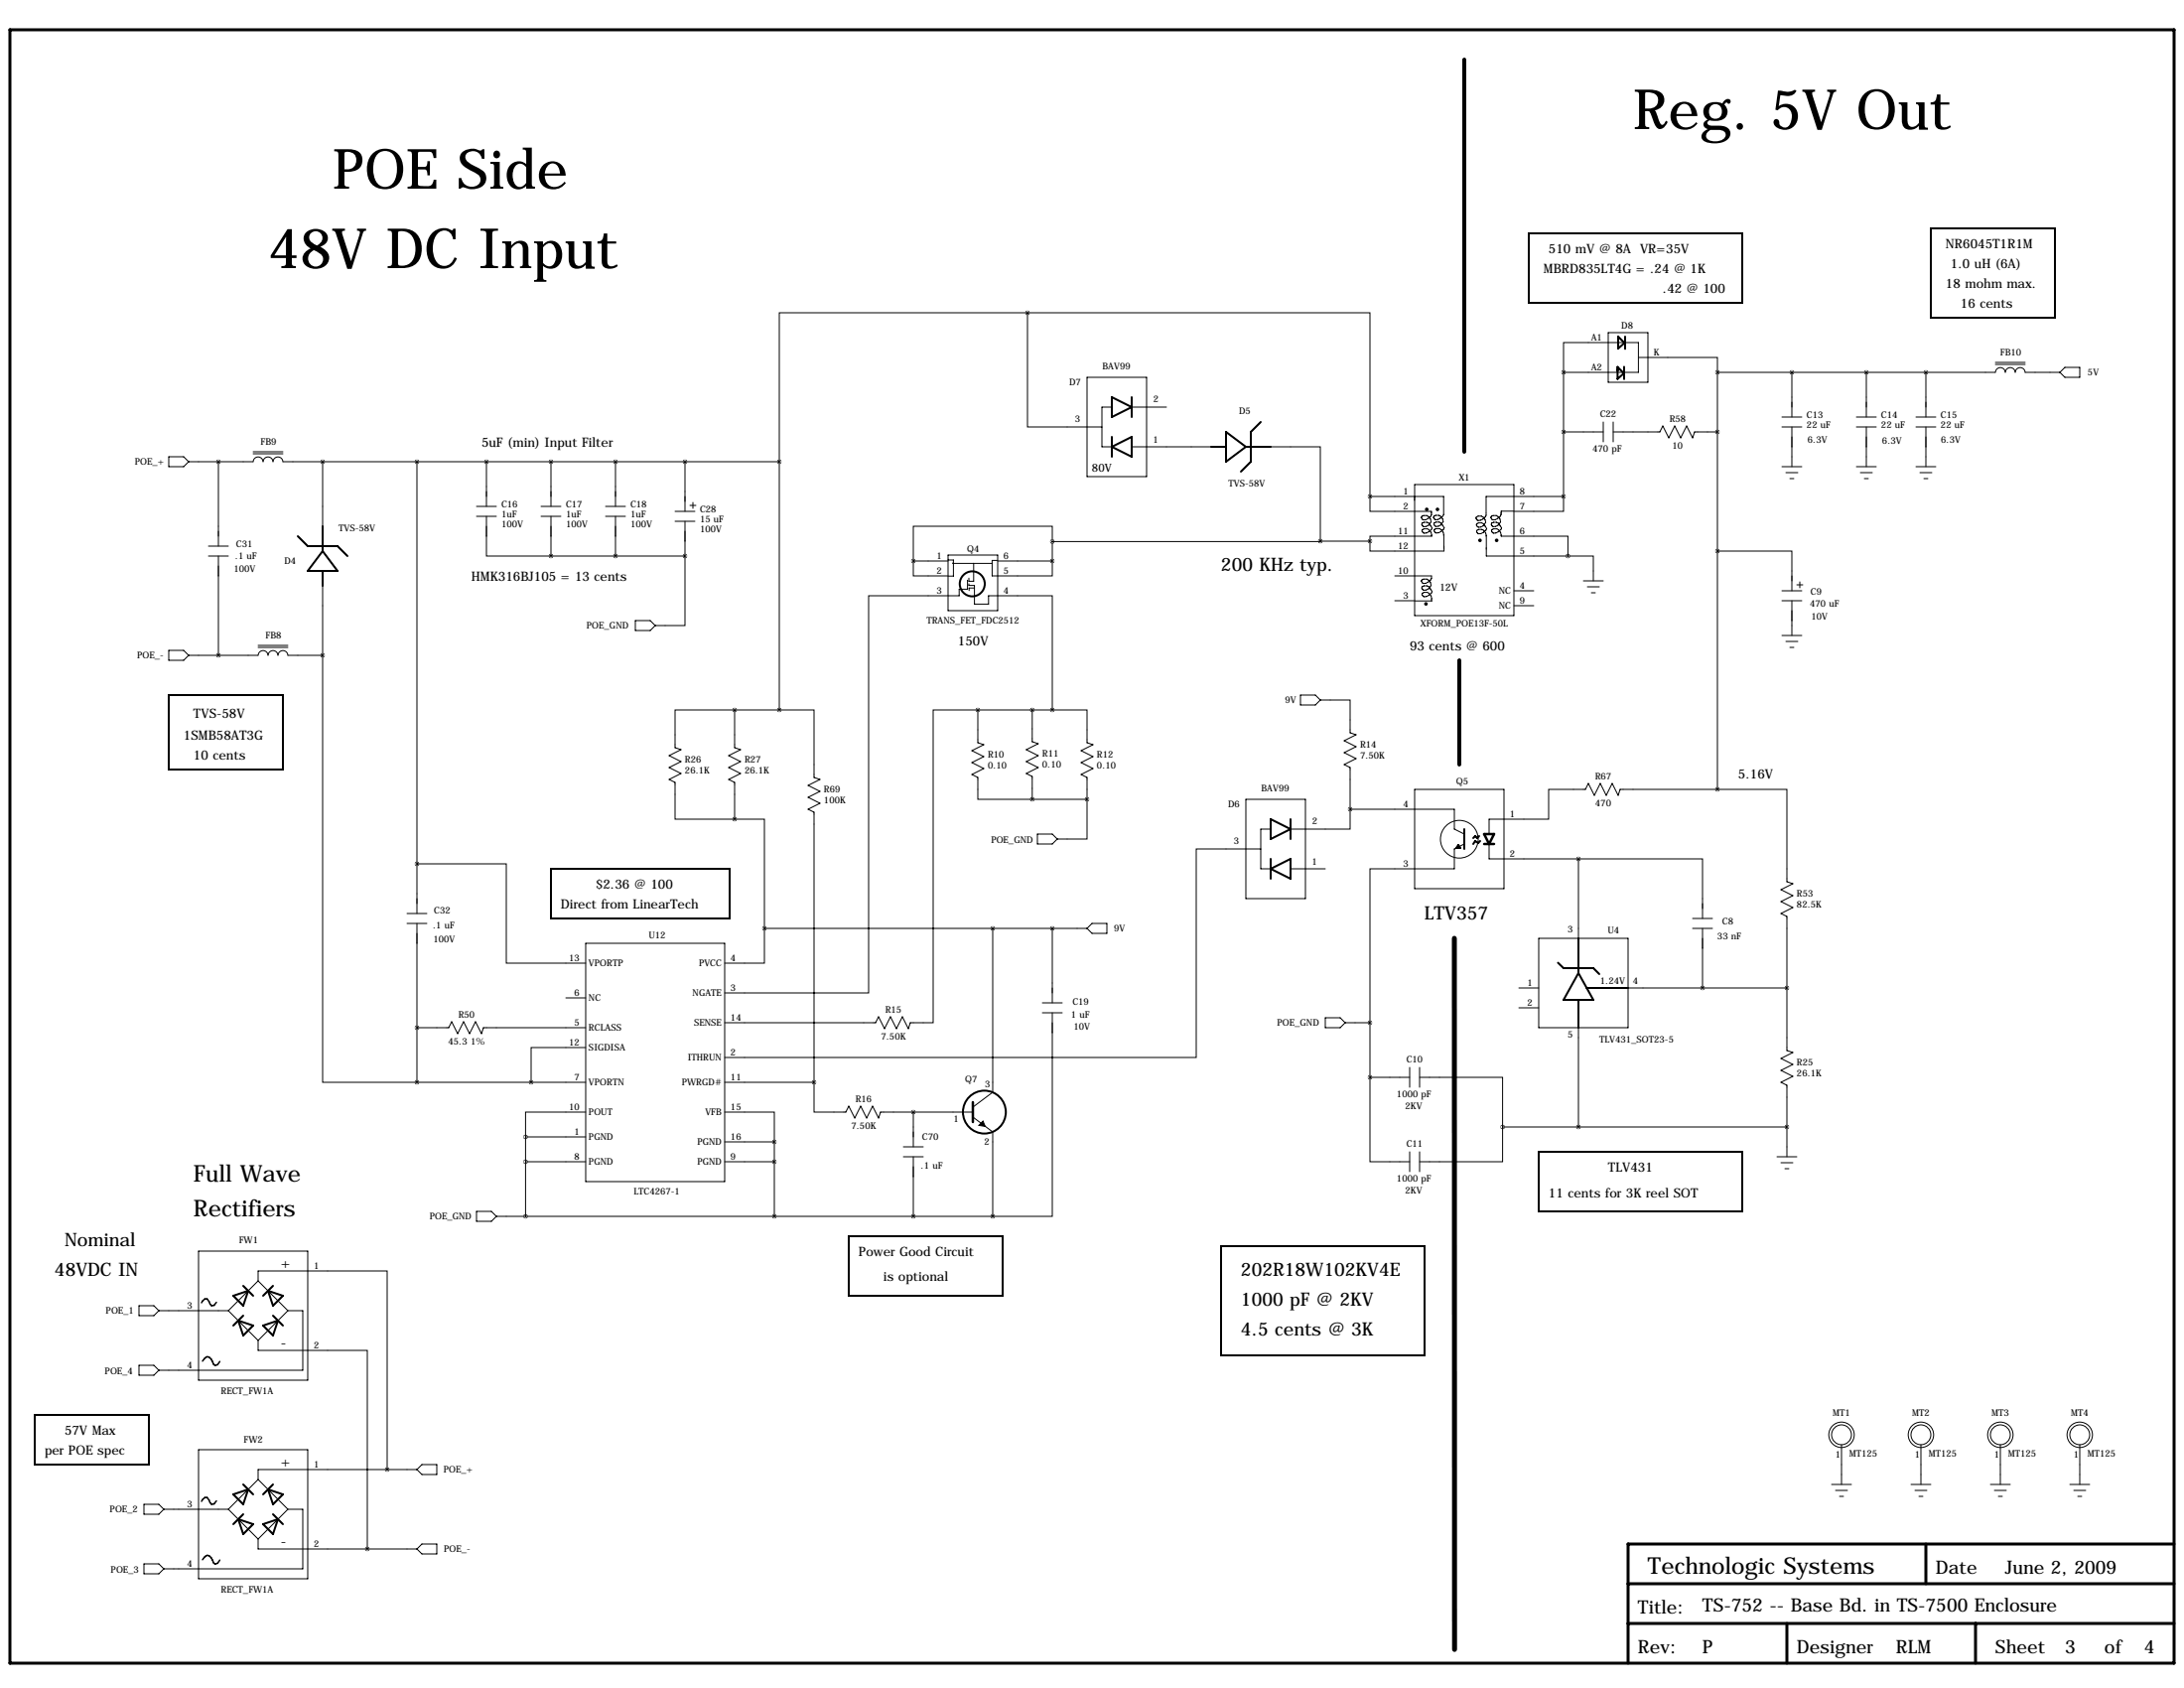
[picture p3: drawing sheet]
<svg xmlns="http://www.w3.org/2000/svg" width="559mm" height="432mm" viewBox="0 0 559 432" stroke-linecap="round" stroke-linejoin="round" font-family="sans-serif">
<path d="M2.5 7.6h553.8v417.8h-553.8zM492.8 395v10.1M556.3 395h-139.7v30.4M416.6 415.3h139.7M416.6 405.1h139.7M457.2 415.3v10.1M505.5 415.3v10.1" fill="none" stroke="#000" stroke-width=".76"/>
<path d="M372.1 240l.1 181.9" fill="none" stroke="#000" stroke-width="1.3"/>
<path d="M374.6 15.2v100.4M373.4 168.9v26.7" fill="none" stroke="#000" stroke-width="1"/>
<g fill="none" stroke="#000" stroke-width=".51">
<path d="M391.2 59.7h54.6v17.8h-54.6zM494 58.4h31.8v22.9h-31.8zM413.9 93.9l1.6 1.6-1.6 1.4zM414 86.1l1.6 1.6-1.6 1.5zM415.5 93.8v3.2M415.8 86.1v3.2M284.5 101.6l5.1 2.5-5.1 2.6zM284.5 111.8v5M284.5 114.3l5.1-2.5v5zM289.6 101.6v5.1M309.9 114.3h3.8M313.7 110.5l5.1 3.8-5.1 3.8z"/>
<path d="M318.8 114.3h6.3M322.6 107.9l-2.6 2.6v7.6l-2.5 2.5M76.2 137.2l2.5 2.5h7.7l2.5 2.5M82.5 134.6v6.4M82.5 146v3.9M82.5 141l3.9 5h-7.7zM43.2 177.8h29.2v19h-29.2zM325.1 209.5l5.1 2.6-5.1 2.5zM325.1 219.7v5.1M330.2 209.5v5.1M373.1 216.2l.5 .7h-1zM374.6 212.1v5.1"/>
<path d="M378.5 213.9l-.5 .5-.6-.5-.5 .5M378.7 215.1l-.5 .5-.8-.5-.5 .8M141 222.2h45.7v12.7h-45.7zM325.1 222.2l5.1-2.5v5.1zM398.6 246.3l1.4 1.3h7.7l1.5 1.6M403.9 240v8.9M403.9 248.9l-3.9 6.9h3.9v7.1M403.9 248.9l3.8 6.9h-3.6M405.9 252.7h10.7M393.7 294.6h52.1v15.3h-52.1zM217.2 316.2h39.3v15.3h-39.3zM312.4 318.8h52.1v27.9h-52.1z"/>
<path d="M59.7 331.5l3.8-1.3-1.3 3.8zM61 337.8l3.8 1.3-2.6 2.5zM62.2 336.5l-2.5 2.6M62.2 328.9l2.6 2.6M67.3 339.1l3.8-1.3-1.3 3.8zM68.6 330.2l3.8 1.3-2.6 2.5zM69.8 328.9l-2.5 2.6M69.8 336.5l2.6 2.6M8.9 361.9h29.2v12.7h-29.2zM62.2 379.7l2.6 2.6M69.8 379.7l-2.5 2.6M59.7 382.3l3.8-1.3-1.3 3.8z"/>
<path d="M61 388.6l3.8 1.3-2.6 2.5zM62.2 387.3l-2.5 2.6M67.3 389.9l3.8-1.3-1.3 3.8zM68.6 381l3.8 1.3-2.6 2.5zM69.8 387.3l2.6 2.6"/>
<circle cx="365" cy="130.3" r=".2"/>
<circle cx="367.8" cy="130.3" r=".2"/>
<circle cx="378.7" cy="138.2" r=".2"/>
<circle cx="382.9" cy="138.2" r=".2"/>
<circle cx="248.8" cy="149.4" r="3.2"/>
<circle cx="364.8" cy="154.5" r=".2"/>
<circle cx="251.9" cy="284.5" r="5.5"/>
</g>
<g fill="none" stroke="#000" stroke-width=".25">
<path d="M262.9 80h-63.5v38.1M262.9 80v29.2h19M262.9 80h87.6v47M278.1 96.5h15.3v25.4h-15.3zM400 87.6h19.2v7.6h-19.2zM400 95.2v31.8M411.5 85.1h10.1v12.7h-10.1zM419.3 91.4h20.1v3.8M439.4 95.2h71.1a1.27 1.27 0 0 1 1.3-1.2 1.27 1.27 0 0 1 1.3 1.2 1.27 1.27 0 0 1 1.2-1.2 1.27 1.27 0 0 1 1.3 1.2 1.27 1.27 0 0 1 1.3-1.2 1.27 1.27 0 0 1 1.3 1.2h8.8M439.4 95.2v106.7M458.5 95.2v11.5M477.5 95.2v11.5"/>
<path d="M492.8 95.2v11.5M510.5 93.2h7.7M510.5 92.7h7.7M528.3 94h3.8v2.5h-3.8l-1.3-1.3zM43.2 116.8h3.8l1.3 1.3-1.3 1.3h-3.8zM48.3 118.1h16.5a1.27 1.27 0 0 1 1.2-1.2 1.27 1.27 0 0 1 1.3 1.2 1.27 1.27 0 0 1 1.3-1.2 1.27 1.27 0 0 1 1.2 1.2 1.27 1.27 0 0 1 1.3-1.2 1.27 1.27 0 0 1 1.3 1.2h127M55.9 118.1v21.6M64.8 116.1h7.6M64.8 115.6h7.6M82.5 118.1v16.5M106.7 118.1v115.6M124.5 118.1v11.4"/>
<path d="M141 118.1v11.4M157.5 118.1v11.4M175.3 118.1v12.7M199.4 118.1v63.5M284.5 104.1h-2.6v10.2h2.6M289.6 114.3h20.3M289.6 104.1h8.8M325.1 114.3h12.7v24.1M400 110.5h10.2M410.2 107.9v5.1M412.7 110.5h12l.7-1.5 1.6 3 1.5-3 1.5 3 1.5-3 1.6 3 .5-1.5h5.8M412.7 107.9v5.1"/>
<path d="M455.9 106.7h5.1M455.9 109.2h5.1M455.9 119.4h5.1M458.5 109.2v10.2M475 106.7h5.1M475 109.2h5.1M475 119.4h5.1M477.5 109.2v10.2M490.2 106.7h5.1M490.2 109.2h5.1M490.2 119.4h5.1M492.8 109.2v10.2"/>
<path d="M53.3 139.7h5.1M121.9 129.5h5.1M121.9 132.1h5.1M124.5 132.1v10.1h16.5M138.4 129.5h5.1M138.4 132.1h5.1M141 132.1v10.1M154.9 129.5h5.1M154.9 132.1h5.1M157.5 132.1v10.1M172.7 130.8h5.1M172.7 133.3h5.1"/>
<path d="M175.3 133.3v8.9M176.5 129.3h1.6M177.3 128.5v1.5M269.2 138.5v-3.9h-35.5v8.9M269.2 138.5v5M337.8 138.4l-68.6 .1M337.8 138.4h12.7M350.5 127v3.8h15.8M350.5 127h18.9v3.9M361.9 124h25.4v33.5h-25.4zM361.9 127v1M366 134.3l.4 .8a2.1 2.1 0 0 1-2.3 1.2l-.3-.5 .1-.2a1.55 1.55 0 0 1 1.7-.1 1.55 1.55 0 0 1 .7 1.7h-15.8v1.2"/>
<path d="M366.1 133.6l-.6 .8-.6 .3-.8-.1-.3-.4v-.3l.5-.3h.9l.4 .3 .5 .7M366.3 131.1a1.88 1.88 0 0 1-2.3 1.8l-.3-.5 .2-.4a1.52 1.52 0 0 1 1.6 .1 1.52 1.52 0 0 1 .6 1.5M366.3 130.9l-.1 .4M369.1 134.3l.4 .7a2.1 2.1 0 0 1-2.3 1.2l-.3-.4 .2-.4a1.52 1.52 0 0 1 1.6 .1 1.52 1.52 0 0 1 .7 1.5M369.2 133.5l-.6 .8-.6 .3h-.8l-.3-.5 .2-.4 .3-.1h.8l.5 .2 .5 .8M369.4 131a1.88 1.88 0 0 1-2.3 1.8l-.3-.4 .2-.4a1.52 1.52 0 0 1 1.6 .1 1.52 1.52 0 0 1 .6 1.5M369.4 136.7v4.3h-18.9v-2.6M379.9 134.5l.5 .7a2.1 2.1 0 0 1-2.3 1.2l-.3-.4 .2-.4a1.52 1.52 0 0 1 1.6 .1 1.52 1.52 0 0 1 .6 1.5M380.3 136.9v5.3h20.9M383.7 134.3l.5 .8a2.1 2.1 0 0 1-2.3 1.2l-.3-.5 .2-.4a1.52 1.52 0 0 1 1.6 .1 1.52 1.52 0 0 1 .6 1.5M383.9 133.6l-.6 .8-.6 .3-.8-.1-.3-.4v-.3l.5-.3h.8l.5 .3 .5 .7M384 131.1a1.88 1.88 0 0 1-2.2 1.8l-.3-.5 .2-.4a1.52 1.52 0 0 1 1.6 .1 1.52 1.52 0 0 1 .6 1.5"/>
<path d="M384.1 137v.2h17.1v5M387.3 130.8h-3.2v.7M400 127v3.8h-12.7M400 127h-19.8v4.8a2.1 2.1 0 0 1-2.2 1.2l-.4-.4 .3-.4a1.52 1.52 0 0 1 1.6 .1 1.52 1.52 0 0 1 .6 1.5l-.6 .7-.6 .3h-.8l-.4-.5 .1-.2 .5-.3h.8l.5 .2 .5 .8M456.9 120.9h3.1M458 122.4h1M476 120.9h3M477 122.4h1M491.2 120.9h3.1M492.3 122.4h1M53.3 142.2h5.1M55.9 142.2v25.4"/>
<path d="M82.5 149.9v17.7M141 142.2h34.3M162.6 158.8h3.8l1.2 1.2-1.2 1.3h-3.8zM175.3 142.2v17.8h-7.7M233.7 143.5v3.8h8.9M233.7 143.5h8.9M242.6 142h12.7v14.2h-12.7zM242.6 143.1v.2h1.3v4.1h-1.3M243.9 144l9.9 .1M247.6 148.4l-.1 2.3h-2.1v1.7h-23.2v101.6h-36.8M247.9 149.4v.4h1.4v4.7h3.6v-2.1h16.3v29.2M249.1 144.1v4.6h-1.2v-.8"/>
<path d="M249.3 150.4h-1.3v.7M255.2 143.4h-1.4v3.9h15.4v-3.8M255.3 143.5h13.9M356.9 147.3h9.4a1.88 1.88 0 0 1-2.3 1.8l-.3-.4 .2-.4a1.52 1.52 0 0 1 1.6 .1 1.52 1.52 0 0 1 .6 1.5M356.9 153.7h5M366 150.6l.4 .7a2.1 2.1 0 0 1-2.3 1.3l-.3-.5 .2-.4a1.52 1.52 0 0 1 1.6 .1 1.52 1.52 0 0 1 .7 1.5v.4h-4.4M366.1 149.8l-.6 .8-.6 .3h-.8l-.3-.5v-.2l.5-.3h.9l.4 .2 .5 .8M387.3 151.1h5.1M387.3 154.9h5.1M401.2 142.2h6.5v6.4M405.1 148.6h5.1M406.1 150.1h3.1"/>
<path d="M407.2 151.6h1M439.4 141h19.1v10.1M455.9 153.7h5.1M455.9 151.1h5.1M458.5 153.7v8.9M459.7 149.6h1.6M460.5 148.8v1.6M43.2 166.4h3.8l1.3 1.2-1.3 1.3h-3.8zM48.3 167.6h17.7a1.27 1.27 0 0 1 1.3-1.2 1.27 1.27 0 0 1 1.3 1.2 1.27 1.27 0 0 1 1.2-1.2 1.27 1.27 0 0 1 1.3 1.2 1.27 1.27 0 0 1 1.3-1.2 1.27 1.27 0 0 1 1.3 1.2h8.8M66 165.6h7.7M66 165.1h7.7M82.5 167.6v109.3h24.2"/>
<path d="M332.7 177.8h3.8l1.3 1.3-1.3 1.2h-3.8zM337.8 179.1h7.6v8.4l1.6 .5-3.1 1.5 3.1 1.5-3.1 1.5 3.1 1.6-3.1 1.5 1.5 .7v10.7M455.9 162.6h5.1M456.9 164.1h3.1M458 165.6h1M188 181.6h-15.3v9.7l1.5 .5-3 1.5 3 1.5-3 1.5 3 1.6-3 1.5 1.5 .8v9.3h15.3M188 181.6v9.7l1.5 .5-3.1 1.5 3.1 1.5-3.1 1.5 3.1 1.6-3.1 1.5 1.6 .8v9.3M188 181.6h11.4M199.4 181.6h8.9v17.3l1.5 .5-3 1.5 3 1.5-3 1.6 3 1.5-3 1.5 1.5 .8v69.1M250.2 181.6v8.4l1.5 .5-3 1.5 3 1.5-3 1.6 3 1.5-3 1.5 1.5 .8v5.6h13.9M250.2 181.6h-11.4v80h-5.9l-.5 1.5-1.5-3-1.5 3-1.6-3-1.5 3-1.5-3-.8 1.5h-38.6M250.2 181.6h19"/>
<path d="M264.1 181.6v8.1l1.5 .5-3 1.6 3 1.5-3 1.5 3 1.5-3 1.6 1.5 .7v5.9M269.2 181.6h8.9v8.4l1.6 .5-3.1 1.5 3.1 1.5-3.1 1.6 3.1 1.5-3.1 1.5 1.5 .8v5.6M188 209.5h7.6v28M264.1 204.5h14M265.4 213.4h3.8l1.3 1.2-1.3 1.3h-3.8zM278.1 204.5v10.1h-7.6M318.8 204.5h15.2v25.4h-15.2zM322.6 217.2h-16.5v53.3h-120.7M325.1 212.1h-2.5v10.1h2.5M345.4 207v5.1h-15.2M345.4 207h26.7v5.1l2.5 1.3M361.9 201.9h22.9v25.4h-22.9z"/>
<path d="M374.6 215.9l-2.5 1.3v5h-21.6v39.4M381 215.9v3.8h22.9M403.9 219.7h31.7v15.2M403.9 219.7v22.9M439.4 201.9h17.8v23.7l1.5 .5-3 1.5 3 1.5-3 1.5 3 1.6-3 1.5 1.5 .7v34.3l1.5 .5-3 1.6 3 1.5-3 1.5 3 1.5-3 1.6 1.5 .7v18.3M439.4 201.9h-24.9l-.5 1.6-1.5-3.1-1.5 3.1-1.6-3.1-1.5 3.1-1.5-3.1-.8 1.5h-9.4v7.6h-15.2v3.9M104.1 233.7h5.1M104.1 236.2h5.1M106.7 221h22.8v25.4h20.4M106.7 236.2v40.7M195.6 237.5v8.9h-10.2M195.6 237.5h82.5"/>
<path d="M254 237.5v41.9l-5.1 3.8M269.2 237.5v19M279.4 236.2h3.8v2.6h-3.8l-1.3-1.3zM330.2 222.2h8.9M433.1 234.9h5M433.1 237.5h5M435.6 237.5v15.2M144.8 255.3h5.1M149.9 241.3h35.5v61h-35.5zM266.7 256.5h5.1M266.7 259.1h5.1M269.2 259.1v52h-15.2"/>
<path d="M388.6 252.7h5.1M388.6 257.8h5.1M393.7 240h22.9v22.9h-22.9zM415.3 252.7h41.9M106.7 262.9h8.1l.8-1.5 1.5 3 1.5-3 1.5 3 1.6-3 1.5 3 .5-1.5h26.2M106.7 276.9h43.2M149.9 268h-14v8.9M185.4 276.9h22.9M208.3 276.9v7.6h8.1l.8-1.5 1.5 3 1.5-3 1.5 3 1.6-3 1.5 3 .5-1.5h23.6M339.1 260.3h3.8l1.3 1.3-1.3 1.3h-3.8zM344.2 261.6h6.3M350.5 275.6v21.6h10.2"/>
<path d="M350.5 275.6h10.2M350.5 261.6v14M360.7 273v5.1M363.2 275.6h21.3v12.7M363.2 273v5.1M403.9 260.3v28M134.5 290.8h15.4M134.5 297.2h15.4M134.5 290.8v20.3M149.9 284.5h-15.4v6.3M185.4 284.5h12.7v7.6M185.4 297.2h12.7"/>
<path d="M185.4 292.1h12.7M198.1 292.1v19M231.1 293.4h5.1M231.1 295.9h5.1M233.7 284.5v8.9M233.7 295.9v15.2M248.9 285.8l5.1 3.8v21.5M360.7 294.6v5.1M363.2 294.6v5.1M384.5 288.3v8.9h-21.3M384.5 288.3h72.7M454.7 295.9h5"/>
<path d="M455.7 297.4h3M456.7 299h1M121.9 309.9h3.8l1.3 1.2-1.3 1.3h-3.8zM127 311.1h127M35.6 334h3.8l1.2 1.3-1.2 1.2h-3.8zM40.6 335.3h17.8M50.8 320h27.9v33.1h-27.9zM58.4 335.3l7.6 7.6M66 327.7v-2.6h33.1v50.8M66 327.7l7.7 7.6M66 327.7l-7.6 7.6M73.7 335.3h3.8v15.2h-36.9"/>
<path d="M73.7 335.3l-7.7 7.6M35.6 349.2h3.8l1.2 1.3-1.2 1.3h-3.8zM66 342.9v2.5h28v50.8M50.8 370.8h27.9v33.1h-27.9zM66 378.5l7.7 7.6M66 378.5l-7.6 7.6M106.7 375.9h-40.7v2.6M107.9 374.6h3.9v2.6h-3.9l-1.2-1.3zM468.6 379.7h5.1M471.2 369.6v10.1M488.9 379.7h5.1M491.5 369.6v10.1"/>
<path d="M509.3 379.7h5M511.8 369.6v10.1M529.6 379.7h5.1M532.1 369.6v10.1M36.8 384.8h3.8l1.3 1.3-1.3 1.2h-3.8zM41.9 386.1h16.5M58.4 386.1l7.6 7.6M66 393.7v2.5h40.7M73.7 386.1l-7.7 7.6M73.7 386.1h3.8v15.2h-35.6M106.7 396.2l1.2-1.2h3.9v2.5h-3.9zM469.6 381.3h3.1"/>
<path d="M470.7 382.8h1M490 381.3h3M491 382.8h1M510.3 381.3h3M511.3 382.8h1M530.6 381.3h3.1M531.6 382.8h1M36.8 400h3.8l1.3 1.3-1.3 1.3h-3.8z"/>
<circle cx="373.4" cy="214.7" r="4.8"/>
<circle cx="471.2" cy="367" r="3.3"/>
<circle cx="471.2" cy="367" r="2.54"/>
<circle cx="491.5" cy="367" r="3.3"/>
<circle cx="491.5" cy="367" r="2.54"/>
<circle cx="511.8" cy="367" r="3.3"/>
<circle cx="511.8" cy="367" r="2.54"/>
<circle cx="532.1" cy="367" r="3.3"/>
<circle cx="532.1" cy="367" r="2.54"/>
</g>
<path d="M379.7 215.9h2.6M379.7 213.4h2.6l-1.3 2.5zM248.9 281.9v5.1" fill="none" stroke="#000" stroke-width=".63"/>
<path d="M251.5 286.8l.6 1.3-1.7-.2z" fill="#000" stroke="#000" stroke-width=".25"/>
<path d="M55.4 333.1l-.6 .8-.6 .1-1.2-1.7h-.6l-.8 .9M51.8 348.2a1.4 1.4 0 0 1 1.7-1l.5 .4 .7 1.4 .3 .3 .7-.2 .5-.8M51.8 399a1.4 1.4 0 0 1 1.7-1l.5 .4 .7 1.4 .3 .3 .7-.2 .5-.8M55.4 383.9l-.6 .8-.6 .1-1.2-1.7h-.6l-.8 .9" fill="none" stroke="#000" stroke-width=".38"/>
<path d="M140.9 118.1a.05 .05 0 0 0 .1 0 .05 .05 0 0 0-.1 0zM124.4 118.1a.05 .05 0 0 0 .1 0 .05 .05 0 0 0-.1 0zM157.4 142.2a.05 .05 0 0 0 .1 0 .05 .05 0 0 0-.1 0zM140.9 142.2a.05 .05 0 0 0 .1 0 .05 .05 0 0 0-.1 0zM157.4 118.1a.05 .05 0 0 0 .1 0 .05 .05 0 0 0-.1 0zM134.4 290.8a.05 .05 0 0 0 .1 0 .05 .05 0 0 0-.1 0zM134.4 297.2a.05 .05 0 0 0 .1 0 .05 .05 0 0 0-.1 0zM198.1 292.1a.05 .05 0 0 0 .1 0 .05 .05 0 0 0-.1 0zM198.1 297.2a.05 .05 0 0 0 .1 0 .05 .05 0 0 0-.1 0zM269.2 143.5a.05 .05 0 0 0 .1 0 .05 .05 0 0 0-.1 0zM269.2 138.5a.05 .05 0 0 0 .1 0 .05 .05 0 0 0-.1 0zM233.6 143.5a.05 .05 0 0 0 .1 0 .05 .05 0 0 0-.1 0zM269.2 181.6a.05 .05 0 0 0 .1 0 .05 .05 0 0 0-.1 0zM278.1 204.5a.05 .05 0 0 0 .1 0 .05 .05 0 0 0-.1 0zM106.6 118.1a.05 .05 0 0 0 .1 0 .05 .05 0 0 0-.1 0zM82.5 118.1a.05 .05 0 0 0 .1 0 .05 .05 0 0 0-.1 0zM82.5 167.6a.05 .05 0 0 0 .1 0 .05 .05 0 0 0-.1 0zM337.8 138.4a.05 .05 0 0 0 .1 0 .05 .05 0 0 0-.1 0zM350.5 138.4a.05 .05 0 0 0 .1 0 .05 .05 0 0 0-.1 0zM350.5 127a.05 .05 0 0 0 .1 0 .05 .05 0 0 0-.1 0zM400 127a.05 .05 0 0 0 .1 0 .05 .05 0 0 0-.1 0zM439.4 95.2a.05 .05 0 0 0 .1 0 .05 .05 0 0 0-.1 0zM400 110.5a.05 .05 0 0 0 .1 0 .05 .05 0 0 0-.1 0zM400 95.2a.05 .05 0 0 0 .1 0 .05 .05 0 0 0-.1 0zM401.1 142.2a.05 .05 0 0 0 .1 0 .05 .05 0 0 0-.1 0zM403.8 219.7a.05 .05 0 0 0 .1 0 .05 .05 0 0 0-.1 0zM403.8 288.3a.05 .05 0 0 0 .1 0 .05 .05 0 0 0-.1 0zM350.5 261.6a.05 .05 0 0 0 .1 0 .05 .05 0 0 0-.1 0zM350.5 275.6a.05 .05 0 0 0 .1 0 .05 .05 0 0 0-.1 0zM384.4 288.3a.05 .05 0 0 0 .1 0 .05 .05 0 0 0-.1 0zM198.1 311.1a.05 .05 0 0 0 .1 0 .05 .05 0 0 0-.1 0zM134.4 311.1a.05 .05 0 0 0 .1 0 .05 .05 0 0 0-.1 0zM106.6 221a.05 .05 0 0 0 .1 0 .05 .05 0 0 0-.1 0zM106.6 262.9a.05 .05 0 0 0 .1 0 .05 .05 0 0 0-.1 0zM106.6 276.9a.05 .05 0 0 0 .1 0 .05 .05 0 0 0-.1 0zM187.9 181.6a.05 .05 0 0 0 .1 0 .05 .05 0 0 0-.1 0zM195.5 237.5a.05 .05 0 0 0 .1 0 .05 .05 0 0 0-.1 0zM208.2 276.9a.05 .05 0 0 0 .1 0 .05 .05 0 0 0-.1 0zM345.4 207a.05 .05 0 0 0 .1 0 .05 .05 0 0 0-.1 0zM187.9 209.5a.05 .05 0 0 0 .1 0 .05 .05 0 0 0-.1 0zM477.5 95.2a.05 .05 0 0 0 .1 0 .05 .05 0 0 0-.1 0zM458.4 95.2a.05 .05 0 0 0 .1 0 .05 .05 0 0 0-.1 0zM439.4 110.5a.05 .05 0 0 0 .1 0 .05 .05 0 0 0-.1 0zM439.4 201.9a.05 .05 0 0 0 .1 0 .05 .05 0 0 0-.1 0zM269.2 237.5a.05 .05 0 0 0 .1 0 .05 .05 0 0 0-.1 0zM99 375.9a.05 .05 0 0 0 .1 0 .05 .05 0 0 0-.1 0zM93.9 396.2a.05 .05 0 0 0 .1 0 .05 .05 0 0 0-.1 0zM55.8 167.6a.05 .05 0 0 0 .1 0 .05 .05 0 0 0-.1 0zM55.8 118.1a.05 .05 0 0 0 .1 0 .05 .05 0 0 0-.1 0zM492.7 95.2a.05 .05 0 0 0 .1 0 .05 .05 0 0 0-.1 0zM439.4 141a.05 .05 0 0 0 .1 0 .05 .05 0 0 0-.1 0zM175.2 118.1a.05 .05 0 0 0 .1 0 .05 .05 0 0 0-.1 0zM175.2 142.2a.05 .05 0 0 0 .1 0 .05 .05 0 0 0-.1 0zM233.6 284.5a.05 .05 0 0 0 .1 0 .05 .05 0 0 0-.1 0zM233.6 311.1a.05 .05 0 0 0 .1 0 .05 .05 0 0 0-.1 0z" fill="#000" stroke="#000" stroke-width="1"/>
<g font-size="14.2">
<text x="417.8" y="33">Reg. 5V Out</text>
<text x="85.1" y="48.3">POE Side</text>
<text x="68.6" y="68.6">48V DC Input</text>
</g>
<g font-size="5.9">
<text x="49.5" y="302.3">Full Wave</text>
<text x="49.5" y="311.1">Rectifiers</text>
<text x="421.6" y="402.6">Technologic Systems</text>
</g>
<g font-size="4.7">
<text x="312.4" y="146.1">200 KHz typ.</text>
<text x="364.5" y="235.2">LTV357</text>
<text x="16.5" y="318.8">Nominal</text>
<text x="14" y="326.4">48VDC IN</text>
<text x="317.5" y="326.4">202R18W102KV4E</text>
<text x="317.5" y="334">1000 pF @ 2KV</text>
<text x="317.5" y="341.6">4.5 cents @ 3K</text>
<text x="495.3" y="402.6">Date</text>
<text x="513.1" y="402.6">June 2, 2009</text>
<text x="419.1" y="412.7">Title:</text>
<text x="435.6" y="412.2">TS-752 -- Base Bd. in TS-7500 Enclosure</text>
<text x="419.1" y="422.9">Rev:</text>
<text x="435.6" y="422.9">P</text>
<text x="459.7" y="422.9">Designer</text>
<text x="485.1" y="422.9">RLM</text>
<text x="510.5" y="422.9">Sheet</text>
<text x="528.3" y="422.9">3</text>
<text x="538.5" y="422.9">of</text>
<text x="548.6" y="422.9">4</text>
</g>
<g font-size="3.6">
<text x="71.9" y="324.4">+</text>
<text x="71.9" y="344.7">-</text>
<text x="71.9" y="375.2">+</text>
<text x="71.9" y="395.5">-</text>
</g>
<g font-size="3.3">
<text x="396.2" y="64.8">510 mV @ 8A VR=35V</text>
<text x="497.8" y="63.5">NR6045T1R1M</text>
<text x="395" y="69.8">MBRD835LT4G = .24 @ 1K</text>
<text x="499.1" y="68.6">1.0 uH (6A)</text>
<text x="425.4" y="74.9">.42 @ 100</text>
<text x="497.8" y="73.7">18 mohm max.</text>
<text x="501.6" y="78.7">16 cents</text>
<text x="123.2" y="114.3">5uF (min) Input Filter</text>
<text x="120.6" y="148.6">HMK316BJ105 = 13 cents</text>
<text x="245.1" y="165.1">150V</text>
<text x="360.7" y="166.4">93 cents @ 600</text>
<text x="49.5" y="183.6">TVS-58V</text>
<text x="47" y="189.2">1SMB58AT3G</text>
<text x="49.5" y="194.3">10 cents</text>
<text x="444.8" y="199.1">5.16V</text>
<text x="152.4" y="227.3">$2.36 @ 100</text>
<text x="143.5" y="232.4">Direct from LinearTech</text>
<text x="411.5" y="299.7">TLV431</text>
<text x="396.2" y="306.3">11 cents for 3K reel SOT</text>
<text x="219.7" y="321.3">Power Good Circuit</text>
<text x="226.1" y="327.7">is optional</text>
<text x="16.5" y="367">57V Max</text>
<text x="11.4" y="372.1">per POE spec</text>
</g>
<text font-size="2.8" x="279.4" y="120.7">80V</text>
<text font-size="2.6" x="368.3" y="151.1">12V</text>
<g font-size="2.4">
<text x="414.9" y="84">D8</text>
<text x="407.1" y="87.1">A1</text>
<text x="282" y="94.6">BAV99</text>
<text x="407.1" y="94.7">A2</text>
<text x="423.2" y="90.9">K</text>
<text x="511.8" y="91">FB10</text>
<text x="273.6" y="98.6">D7</text>
<text x="534.2" y="96">5V</text>
<text x="295.1" y="102.9">2</text>
<text x="317" y="105.9">D5</text>
<text x="409.4" y="106.7">C22</text>
<text x="427.2" y="108">R58</text>
<text x="462.3" y="106.9">C13</text>
<text x="481.3" y="106.9">C14</text>
<text x="496.6" y="106.9">C15</text>
<text x="66.7" y="113.9">FB9</text>
<text x="275" y="108.1">3</text>
<text x="295" y="113.3">1</text>
<text x="462.3" y="109.4">22 uF</text>
<text x="462.5" y="113.4">6.3V</text>
<text x="481.3" y="109.4">22 uF</text>
<text x="481.6" y="113.4">6.3V</text>
<text x="496.6" y="109.4">22 uF</text>
<text x="496.6" y="113.2">6.3V</text>
<text x="34.5" y="118.9">POE_+</text>
<text x="407.5" y="115.5">470 pF</text>
<text x="427.9" y="114.7">10</text>
<text x="314.3" y="124.3">TVS-58V</text>
<text x="373.2" y="122.9">X1</text>
<text x="128.3" y="129.8">C16</text>
<text x="144.8" y="129.8">C17</text>
<text x="161.3" y="129.8">C18</text>
<text x="179.1" y="131.1">C28</text>
<text x="359.1" y="126.5">1</text>
<text x="359.1" y="130.3">2</text>
<text x="388.9" y="126.5">8</text>
<text x="388.9" y="130.3">7</text>
<text x="86.7" y="135.9">TVS-58V</text>
<text x="128.3" y="132.2">1uF</text>
<text x="128.3" y="134.8">100V</text>
<text x="144.8" y="132.2">1uF</text>
<text x="144.8" y="134.8">100V</text>
<text x="161.3" y="132.2">1uF</text>
<text x="161.3" y="134.8">100V</text>
<text x="179.1" y="133.5">15 uF</text>
<text x="179.1" y="136">100V</text>
<text x="357.7" y="136.7">11</text>
<text x="388.9" y="136.7">6</text>
<text x="60.1" y="143">.1 uF</text>
<text x="60.5" y="140">C31</text>
<text x="239.7" y="143">1</text>
<text x="247.5" y="141.1">Q4</text>
<text x="256.8" y="143">6</text>
<text x="357.7" y="140.5">12</text>
<text x="388.9" y="141.7">5</text>
<text x="59.8" y="146.3">100V</text>
<text x="72.8" y="144.3">D4</text>
<text x="239.7" y="146.8">2</text>
<text x="256.8" y="146.8">5</text>
<text x="357.7" y="146.8">10</text>
<text x="239.7" y="151.9">3</text>
<text x="256.8" y="151.9">4</text>
<text x="359.1" y="153.2">3</text>
<text x="383.5" y="152">NC</text>
<text x="383.5" y="155.8">NC</text>
<text x="388.9" y="150.6">4</text>
<text x="388.9" y="154.4">9</text>
<text x="463.1" y="155.1">470 uF</text>
<text x="463.3" y="152.1">C9</text>
<text x="150.1" y="160.8">POE_GND</text>
<text x="237.1" y="159.5">TRANS_FET_FDC2512</text>
<text x="363.4" y="160.2">XFORM_POE13F-50L</text>
<text x="463.4" y="158.6">10V</text>
<text x="68" y="163.4">FB8</text>
<text x="35.1" y="168.5">POE_-</text>
<text x="328.8" y="179.9">9V</text>
<text x="348" y="191.3">R14</text>
<text x="175.3" y="195.1">R26</text>
<text x="175.3" y="197.7">26.1K</text>
<text x="190.5" y="195.1">R27</text>
<text x="190.5" y="197.7">26.1K</text>
<text x="252.7" y="193.8">R10</text>
<text x="252.7" y="196.5">0.10</text>
<text x="266.6" y="193.5">R11</text>
<text x="266.6" y="196.2">0.10</text>
<text x="280.7" y="193.8">R12</text>
<text x="280.7" y="196.5">0.10</text>
<text x="348" y="193.9">7.50K</text>
<text x="210.8" y="202.7">R69</text>
<text x="322.7" y="202.5">BAV99</text>
<text x="372.6" y="200.7">Q5</text>
<text x="408.1" y="199.4">R67</text>
<text x="210.8" y="205.4">100K</text>
<text x="314.2" y="206.6">D6</text>
<text x="359.1" y="206.5">4</text>
<text x="386.3" y="209">1</text>
<text x="408.2" y="206.1">470</text>
<text x="253.6" y="215.6">POE_GND</text>
<text x="335.7" y="210.9">2</text>
<text x="315.7" y="216">3</text>
<text x="335.6" y="221.2">1</text>
<text x="359.1" y="221.7">3</text>
<text x="386.3" y="219.2">2</text>
<text x="111" y="233.6">C32</text>
<text x="459.7" y="229.4">R53</text>
<text x="459.7" y="232">82.5K</text>
<text x="110.7" y="237.4">.1 uF</text>
<text x="285" y="238.3">9V</text>
<text x="401.1" y="238.6">3</text>
<text x="411.4" y="238.9">U4</text>
<text x="440.7" y="236.5">C8</text>
<text x="110.8" y="241">100V</text>
<text x="145.6" y="245.9">13</text>
<text x="166" y="240">U12</text>
<text x="186.9" y="245.9">4</text>
<text x="439.4" y="240.2">33 nF</text>
<text x="150.6" y="247.2">VPORTP</text>
<text x="178.8" y="247.2">PVCC</text>
<text x="409.4" y="251.7">1.24V</text>
<text x="417.8" y="251.7">4</text>
<text x="147" y="254.8">6</text>
<text x="150.6" y="256.1">NC</text>
<text x="177.2" y="254.8">NGATE</text>
<text x="186.9" y="253.5">3</text>
<text x="274.4" y="257.1">C19</text>
<text x="390.8" y="257.3">2</text>
<text x="390.8" y="252.2">1</text>
<text x="117.3" y="260.3">R50</text>
<text x="147" y="262.4">5</text>
<text x="150.6" y="263.7">RCLASS</text>
<text x="177.6" y="262.5">SENSE</text>
<text x="186.9" y="261.1">14</text>
<text x="226.5" y="259.1">R15</text>
<text x="274" y="260.4">1 uF</text>
<text x="274.7" y="263.5">10V</text>
<text x="326.8" y="262.4">POE_GND</text>
<text x="114.7" y="267.1">45.3 1%</text>
<text x="145.6" y="267.5">12</text>
<text x="150.6" y="268.8">SIGDISA</text>
<text x="225.4" y="265.8">7.50K</text>
<text x="401.1" y="265.5">5</text>
<text x="409.2" y="266.7">TLV431_SOT23-5</text>
<text x="176" y="271.3">ITHRUN</text>
<text x="186.9" y="270">2</text>
<text x="359.8" y="271.8">C10</text>
<text x="459.7" y="272.5">R25</text>
<text x="459.7" y="275.2">26.1K</text>
<text x="147" y="276.4">7</text>
<text x="150.6" y="277.7">VPORTN</text>
<text x="174.5" y="277.7">PWRGD#</text>
<text x="186.9" y="276.4">11</text>
<text x="218.9" y="281.9">R16</text>
<text x="246.9" y="276.9">Q7</text>
<text x="252" y="278.2">3</text>
<text x="357.4" y="280.7">1000 pF</text>
<text x="145.6" y="284">10</text>
<text x="150.6" y="285.3">POUT</text>
<text x="180.4" y="285.3">VFB</text>
<text x="186.9" y="284">15</text>
<text x="244" y="287.1">1</text>
<text x="359.6" y="283.7">2KV</text>
<text x="147" y="290.3">1</text>
<text x="150.6" y="291.7">PGND</text>
<text x="178.4" y="292.9">PGND</text>
<text x="186.9" y="291.6">16</text>
<text x="217.8" y="288.7">7.50K</text>
<text x="236" y="291.7">C70</text>
<text x="251.9" y="292.9">2</text>
<text x="359.8" y="293.4">C11</text>
<text x="147" y="296.7">8</text>
<text x="150.6" y="298">PGND</text>
<text x="178.4" y="298">PGND</text>
<text x="186.9" y="296.7">9</text>
<text x="235.6" y="299">.1 uF</text>
<text x="162.1" y="305.6">LTC4267-1</text>
<text x="357.4" y="302.2">1000 pF</text>
<text x="359.6" y="305.2">2KV</text>
<text x="109.9" y="312">POE_GND</text>
<text x="61.2" y="318">FW1</text>
<text x="80.3" y="324.6">1</text>
<text x="47.9" y="334.8">3</text>
<text x="27.1" y="336">POE_1</text>
<text x="80.3" y="344.9">2</text>
<text x="26.8" y="351.5">POE_4</text>
<text x="47.9" y="350">4</text>
<text x="56.5" y="356.5">RECT_FW1A</text>
<text x="468.9" y="362.2">MT1</text>
<text x="489.2" y="362.2">MT2</text>
<text x="509.6" y="362.2">MT3</text>
<text x="529.9" y="362.2">MT4</text>
<text x="62.4" y="369">FW2</text>
<text x="80.3" y="375.4">1</text>
<text x="113.5" y="376.6">POE_+</text>
<text x="469.6" y="372.8">1</text>
<text x="473.2" y="372.5">MT125</text>
<text x="490" y="372.8">1</text>
<text x="493.5" y="372.5">MT125</text>
<text x="510.3" y="372.8">1</text>
<text x="513.8" y="372.5">MT125</text>
<text x="530.6" y="372.8">1</text>
<text x="534.1" y="372.5">MT125</text>
<text x="28.1" y="386.8">POE_2</text>
<text x="47.9" y="385.6">3</text>
<text x="80.3" y="395.7">2</text>
<text x="47.9" y="400.8">4</text>
<text x="113.6" y="397">POE_-</text>
<text x="28.4" y="402.3">POE_3</text>
<text x="56.5" y="407.3">RECT_FW1A</text>
</g>
</svg>
